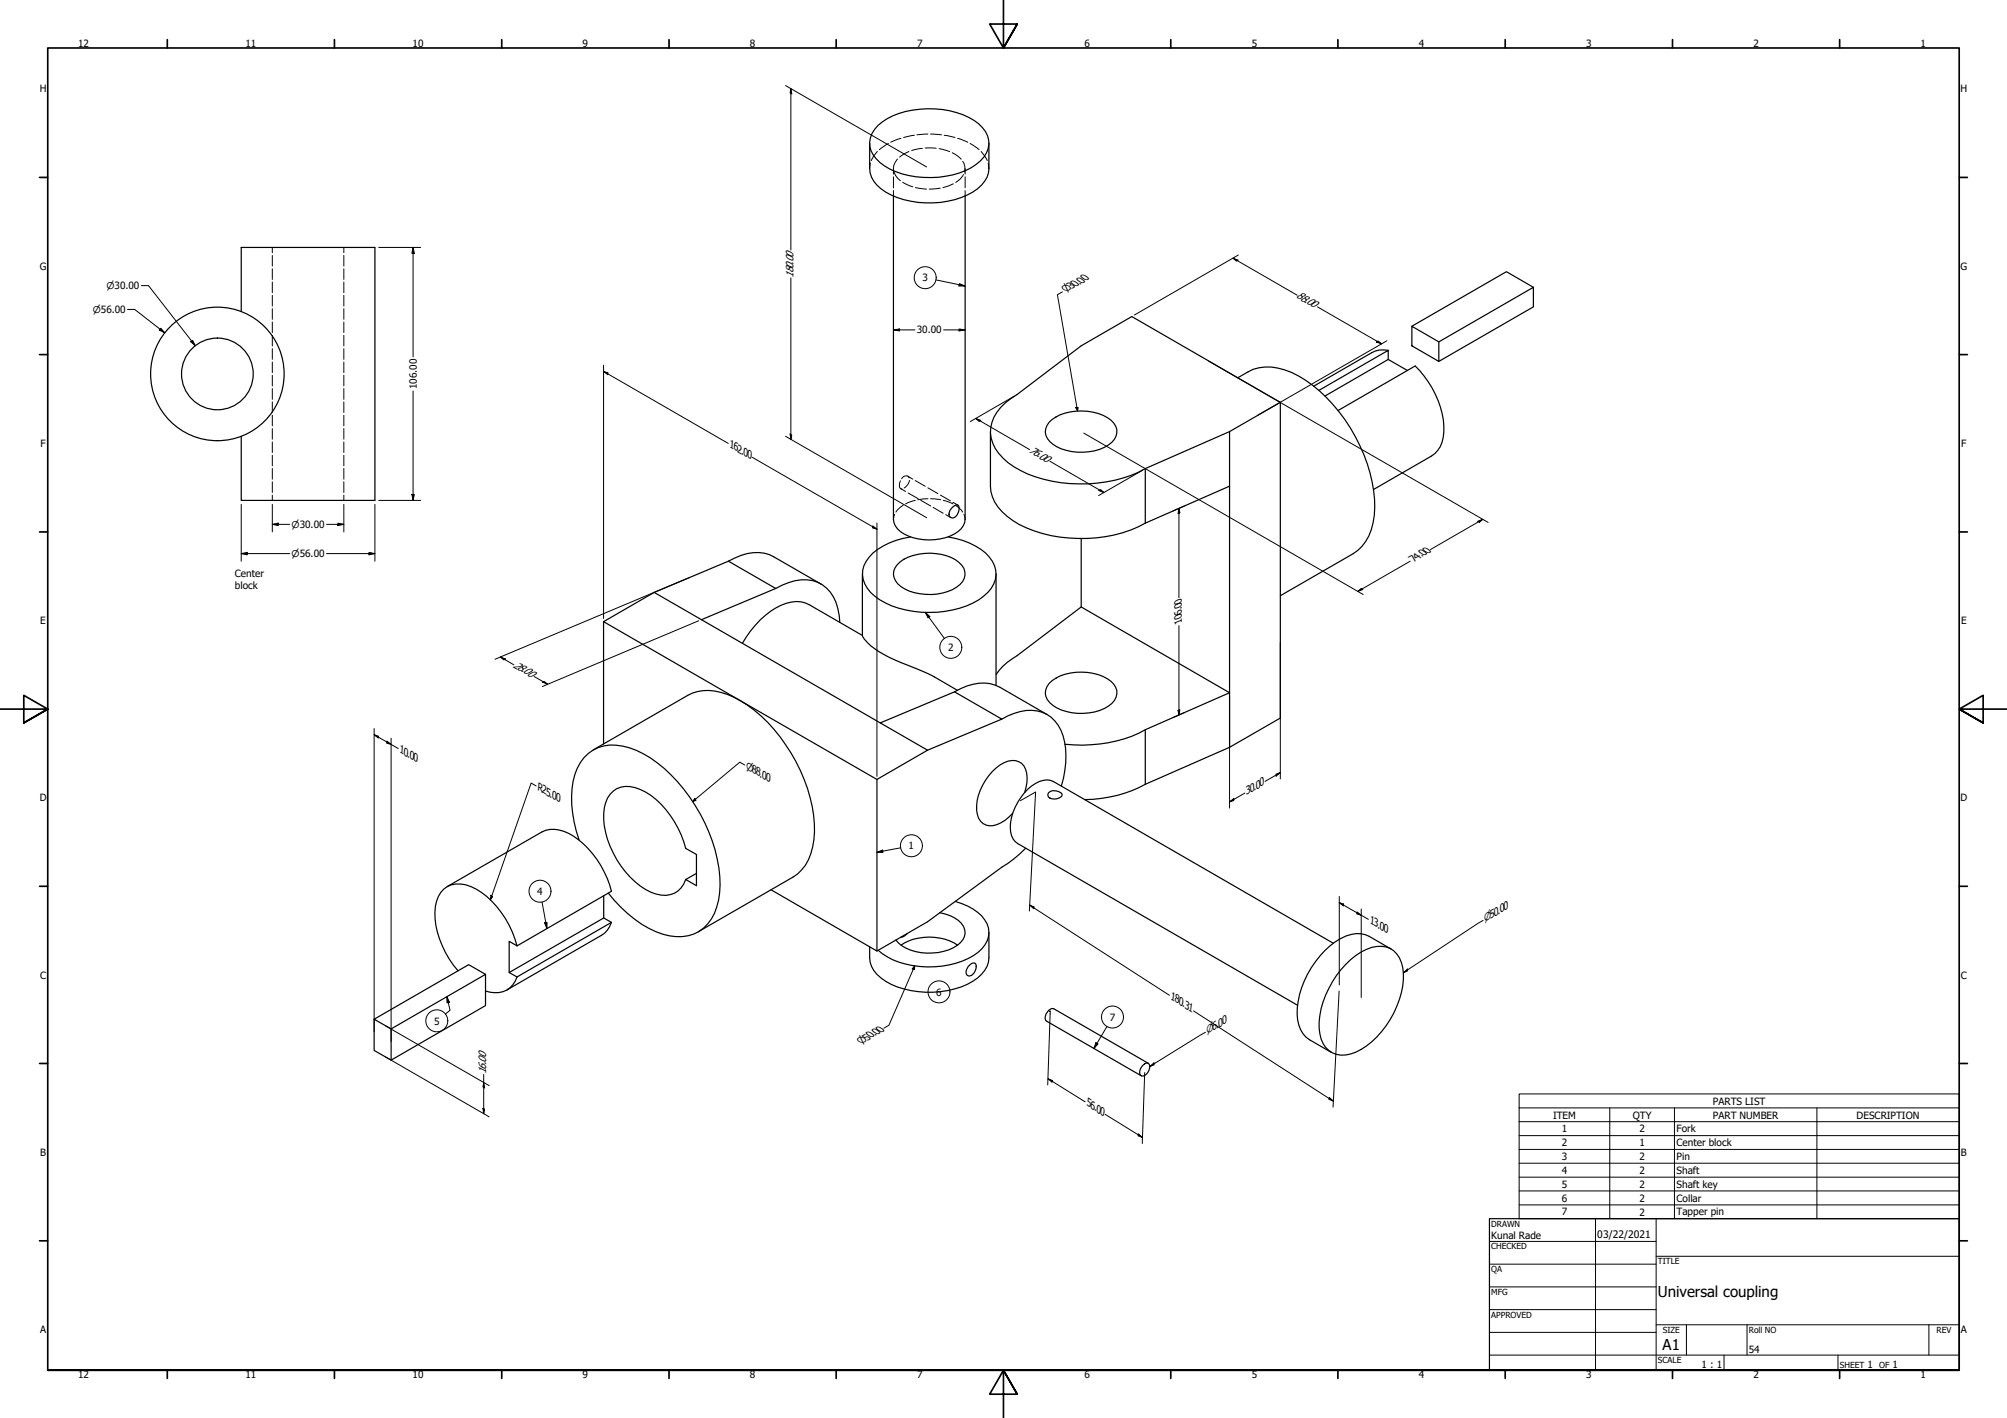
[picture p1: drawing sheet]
<svg xmlns="http://www.w3.org/2000/svg" width="841mm" height="594mm" viewBox="0 0 841 594" stroke-linecap="round" stroke-linejoin="round" font-family="sans-serif">
<!-- layer: Hidden (ANSI) -->
<g fill="none" stroke="#000" stroke-width=".42">
<path d="M377.6 57.9l-4.3 1.7M383.2 56.7l-4.5 .9M388.8 56.2l-4.6 .3M390 56.2l4.5 .3M395.7 56.7l4.5 .9M401.3 57.9l4.2 1.7M364.7 68.4l-.3 2.2M367.7 63.5l-1.6 1.8-1 2M372.3 60.1l-3.8 2.6M374.4 70.6v2.3M374.4 74.1v4.6M374.4 79.9v2.2"/>
<path d="M374.6 72a6.8 6.8 0 0 0 2.7 3.7M376.1 66.6a6 6 0 0 0-1.7 4.2M378.3 76.4l4.2 1.9M380.9 63.5l-4 2.3M383.6 78.6l4.6 .6M386.5 62.1l-4.5 1M387.7 62l4.6 .1M393.5 62.3l4.5 1.2M394 78.8l-4.6 .4M399 64l3.8 2.7M399.5 77l-4.3 1.6M403.4 67.6a5.2 5.2 0 0 1 .8 4.4"/>
<path d="M403.7 73.1a8.1 8.1 0 0 1-3.2 3.3M404.4 70.6v2.3M404.4 74.1v4.6M404.4 79.9v2.2M406.5 60.1l3.8 2.6M411.2 63.5l2.5 3.8M414.1 68.4l.3 2.2M114.1 103.7v2.2M114.1 107v4.5M114.1 112.6v4.5M114.1 118.1v4.6M144.1 103.7v2.2"/>
<path d="M144.1 107v4.5M144.1 112.6v4.5M144.1 118.1v4.6M114.1 123.7v4.5M114.1 129.3v4.5M114.1 134.9v4.5M144.1 123.7v4.5M144.1 129.3v4.5M144.1 134.9v4.5M114.1 140.5v4.4M114.1 146.1v4.4M114.1 151.7v4.4"/>
<path d="M114.1 157.2v4.5M144.1 140.5v4.4M144.1 146.1v4.4M144.1 151.7v4.4M144.1 157.2v4.5M114.1 162.8v4.5M114.1 168.4v4.4M114.1 174v4.4M114.1 179.5v4.5M144.1 162.8v4.5M144.1 168.4v4.4M144.1 174v4.4"/>
<path d="M144.1 179.5v4.5M114.1 185.1v4.5M114.1 190.7v4.5M114.1 196.3v4.5M144.1 185.1v4.5M144.1 190.7v4.5M144.1 196.3v4.5M380.4 199.5l2.1 1.3M114.1 201.8v4.5M114.1 207.4v2.2M144.1 201.8v4.5M144.1 207.4v2.2"/>
<path d="M374.9 215.5l-.5 2.1M377.3 201.5a2.47 2.47 0 0 0 .4 3.3h.3M377.4 204.7l2.1 1.2M378.5 211.6l-1.2 .9-1.9 2M380.6 206.5l4.1 2.5M381 200.3a1.73 1.73 0 0 0-1.7-.9 1.73 1.73 0 0 0-1.5 1.2M381.1 201.3a4.8 4.8 0 0 1-2.2 3.1M383.5 209.6l-4 1.5M383.5 201.3l4.2 2.4M385.8 209.6l4.2 2.4M388.8 204.4l4.2 2.4M388.9 209l-4.3 .4"/>
<path d="M390 209l4.2 .4M391 212.6l4.2 2.4M394.1 207.4l4.2 2.4M395.3 209.6l4.1 1.5M396.3 215.6l2.1 1.2M399.3 210.4l2.1 1.2M400.3 211.6l2.5 2 .6 .9M403.9 215.5l.5 2.1"/>
</g>
<!-- layer: Visible (ANSI) -->
<g fill="none" stroke="#000" stroke-width=".51">
<path d="M364.4 60v10.6a12 12 0 0 0 6.8 9.9 38.9 38.9 0 0 0 36.4 0 12.3 12.3 0 0 0 6.8-9.9v-10.6M367.9 52.6a31.2 31.2 0 0 1 20.7-7 33.9 33.9 0 0 1 21.5 6.3 9.7 9.7 0 0 1 .8 15.4 30.9 30.9 0 0 1-20.7 7.1 32.9 32.9 0 0 1-21.5-6.3 9.7 9.7 0 0 1-.8-15.5zM374.4 82.1v135.5a8.5 8.5 0 0 0 6.2 7 23 23 0 0 0 20.9-1.9 6.7 6.7 0 0 0 2.9-5.1v-135.5M101.1 130.5v-26.8h56v105.9h-56v-26.7M591.6 136.7l11.3 6.5v8.2l-11.3-6.5zM642.6 120.4l-11.3-6.6-39.7 22.9M518.7 158.3a20 20 0 0 1 14-4.5 39.5 39.5 0 0 1 23.1 12.7 69.3 69.3 0 0 1 20.3 46.2 23.5 23.5 0 0 1-7.1 17.9l-2 1.4-30.5 17.6M581.7 150.6v-3.8l-29 16.7M581.7 146.8a9.8 9.8 0 0 0-6.8 .9l-24.4 14.1M589.8 155.2l-8.1-4.6-26.5 15.3M602.9 143.2l39.7-22.8v8.2l-39.7 22.8M439.6 176.9a20.2 20.2 0 0 1 18.5-4.2 13.2 13.2 0 0 1 9.5 5.9 6.2 6.2 0 0 1-3.1 7.8 22.8 22.8 0 0 1-23.2-.2 5.9 5.9 0 0 1-1.7-9.3z"/>
<path d="M536.5 168.6l-21.3 12.2v22.9M560.7 172l32.3-18.7a39 39 0 0 1 12 27.7 11.6 11.6 0 0 1-5.1 10l-24.3 14.1M415 180.8v22.9a16.4 16.4 0 0 0 7 12.6 48.9 48.9 0 0 0 29.7 9.3 54.3 54.3 0 0 0 28.2-6.4M479.9 196.3a59.3 59.3 0 0 1-52.4 .8 20.3 20.3 0 0 1-12.5-15.7 16.8 16.8 0 0 1 8.6-14.4l29.5-22.1 21.2-12.3 62.2 36v132.2l-21.3 12.3v-22.9l-35.3 15.5M515.2 180.8l-35.3 15.5v22.9M398.8 212.9a2.28 2.28 0 0 1 2.8-1.1 4.1 4.1 0 0 1-2.4 5.2 1.87 1.87 0 0 1-1.6-1.2 1.87 1.87 0 0 1 .5-2zM515.2 203.7v86.5l-62.1-35.9v-28.6M515.2 203.7l-35.3 15.5M305.2 235.1a20.9 20.9 0 0 1 17.1-2.8l21.7 12.4M305.2 235.1l-31.1 13.1M305.2 235.1l19.9 11.4M376 236.6a19.6 19.6 0 0 1 16.1-4.7 14.8 14.8 0 0 1 11.8 6.3 6.2 6.2 0 0 1-3.1 7.8 22.7 22.7 0 0 1-23.2-.2 6 6 0 0 1-1.6-9.2z"/>
<path d="M381.5 225a29.2 29.2 0 0 0-17.3 8.4 10.4 10.4 0 0 0 .6 14.8 32.9 32.9 0 0 0 21.3 8.3 42.1 42.1 0 0 0 24-5.2 13 13 0 0 0 7.2-12.4 15.2 15.2 0 0 0-8.6-10.1 33.7 33.7 0 0 0-11.4-3.8M293.9 259.6l-19.8-11.4-21.2 12.2M293.9 259.6l75 43.3M325.1 246.5a20.5 20.5 0 0 1 17.5-2.6 15.2 15.2 0 0 1 8.5 11.1l.8 5.8M325.1 246.5l-31.2 13.1M361.4 240.4v26.1a12.1 12.1 0 0 0 5.2 5.3 94.6 94.6 0 0 0 19.8 9.3l3.9 1.8 10.9 6.3M417.4 240.4v46.8M453.1 254.3l-27 20.4a25.5 25.5 0 0 0-8.7 7.9M361.4 266.2l-22.3-12.9a12.7 12.7 0 0 0-11.8 .3 37.4 37.4 0 0 0-16.2 15.9M400 289.8l19.8 11.5-31.1 13M400 289.8a20.9 20.9 0 0 1 17.1-2.7l21.7 12.3M400 289.8l-31.1 13.1"/>
<path d="M439.6 286.4a20.2 20.2 0 0 1 18.5-4.3 13.2 13.2 0 0 1 9.5 5.9 6.2 6.2 0 0 1-3.1 7.8 22.8 22.8 0 0 1-23.2-.2 5.9 5.9 0 0 1-1.7-9.2zM248.6 314.2l39.6-22.9a20.5 20.5 0 0 1 19.3 .8 65.5 65.5 0 0 1 29.5 34.5 50.3 50.3 0 0 1 3.6 28.2 18.1 18.1 0 0 1-8.4 12.7l-39.6 22.9M252.9 311.7v-51.3l114.6 66.2v71.8l-44.4-25.6M368.9 302.9l19.8 11.4-21.2 12.3M419.8 301.3a20.9 20.9 0 0 1 17-2.9 15.2 15.2 0 0 1 9.3 12.3 38.8 38.8 0 0 1-1.3 18.6M479.9 305.7a57.4 57.4 0 0 1-33.6 6.1M479.9 305.7v22.9M515.2 313.1l-35.3 15.5M429.4 332a13.3 13.3 0 0 0-.3-11.1 6.2 6.2 0 0 0-8.3-1.4 22.9 22.9 0 0 0-11.5 20.1 6.2 6.2 0 0 0 3.4 5.9 6.2 6.2 0 0 0 6.7-.8l1.7-1 3.3-3M439.3 332.3a3.9 3.9 0 0 1 5.8 .7 3.6 3.6 0 0 1-5.9 .4zM479.9 328.6a53.2 53.2 0 0 1-25.4 6.4M242.7 352a45.3 45.3 0 0 1-1.8-27.6 16.3 16.3 0 0 1 20-11.8 43.9 43.9 0 0 1 23 14.9 68.7 68.7 0 0 1 17.9 43.2 24.6 24.6 0 0 1-6.9 18.1 18.7 18.7 0 0 1-20.1 1.5 52.4 52.4 0 0 1-19.9-16.1"/>
<path d="M429.8 355.4a47.2 47.2 0 0 1-10 7.9l-31.1 22.9-21.2 12.2M187.4 371.4l39.6-22.8a12.7 12.7 0 0 1 13.4 1.8 39.8 39.8 0 0 1 15.8 23l-39.5 22.9M253 375.3v9.3l-39.6 22.9M291.8 365.9l-4.5 2.6 4.5 2.6v-13.1l-4.5-2.6a39.5 39.5 0 0 0-16.8-23.6 11.9 11.9 0 0 0-13.5-.4 14 14 0 0 0-4 12 38.3 38.3 0 0 0 19.7 30.4 10.3 10.3 0 0 0 12.7-1.8l1.9-3.5M400.3 377.7a20.6 20.6 0 0 1 13.3 9.4 9.8 9.8 0 0 1-3.8 11.9 37.8 37.8 0 0 1-35.7 3.1l-4.3-2.5-1.8-1.5M216.7 396.3l-3.3-1.9v13.1l3.3 1.8M216.7 396.3a39.6 39.6 0 0 0-17.1-23.8 12.6 12.6 0 0 0-12.1-1.1 12.1 12.1 0 0 0-5.3 10.8 37.9 37.9 0 0 0 9.8 24.6M253 384.6l3.2 1.8-39.5 22.9M256.2 386.4a9.7 9.7 0 0 1-4.2 5.5l-39.6 22.9M377.6 396a22.5 22.5 0 0 1 23.7 0M380.2 391.1a3.6 3.6 0 0 1-2.6 1.5M393.8 382.4a14 14 0 0 1 9.9 5.7 5.9 5.9 0 0 1-2.5 7.9 22.9 22.9 0 0 1-23.3 .2l-2.5-2.4"/>
<path d="M414.4 390.7v10.6a12.3 12.3 0 0 1-6.8 9.8 38.4 38.4 0 0 1-36.4 0 12.1 12.1 0 0 1-6.8-9.8v-4.6M558.7 395.2l-117.2-67.8a8.7 8.7 0 0 0-9.2 1.9 23.1 23.1 0 0 0-8.8 19.1 6.5 6.5 0 0 0 3 5l117.3 67.8M582.9 397.6l-9.2-5.3a12.1 12.1 0 0 0-11.9 .9 38.5 38.5 0 0 0-18.2 31.6 12.4 12.4 0 0 0 5.1 10.8l9.2 5.3M203.5 408.2l-39.6 22.9-7.1-4.1v13.1l7.1 4.1 39.6-22.9v-13.1l-7.1-4.1-39.6 22.9M216.7 409.3a9.2 9.2 0 0 1-11.3 6.4l-1.9-.5M405.8 404.8a2.05 2.05 0 0 1 2.9-1 4 4 0 0 1-2.4 5.1 2.04 2.04 0 0 1-1.6-1.6 2.04 2.04 0 0 1 .8-2zM563.9 404a21.2 21.2 0 0 1 15-7.5 9.5 9.5 0 0 1 8.9 8.9 36.7 36.7 0 0 1-10.8 29 21.9 21.9 0 0 1-15.1 7.7 9.7 9.7 0 0 1-8.8-9 32.6 32.6 0 0 1 5.3-21.8l1.6-2.6zM163.9 431.1v13.1M479 446.2a1.6 1.6 0 0 1 2.5-.4 3.7 3.7 0 0 1-3.2 5 2.97 2.97 0 0 1 .7-4.6zM481.2 445.5l-39.6-22.9a3.6 3.6 0 0 0-3.6 4.1l.6 1.1 39.6 22.9"/>
<circle cx="91.1" cy="156.7" r="15"/>
<circle cx="91.1" cy="156.7" r="28"/>
</g>
<!-- layer: Symbol (ANSI) -->
<g fill="none" stroke="#000" stroke-width=".42">
<path d="M392.2 117.3l12.2 2.6M402.1 118.8l2.3 1.1-2.6-.1zM387.8 256.6l1.8 1.7-.7 .6zM387.8 256.6l8 11M367.5 357.1l2.3-1 .2 1zM377.4 355.2l-9.9 1.9M227.1 377.9l2.1 11.1M228.2 386.6l1-.1v2.5zM187.3 417.6l1 2.3-1 .3zM187.3 417.6l1.3 5.7-2 1.6M459.2 436.9l.9 .5-1.7 1.9zM463.9 430.1l-5.5 9.2"/>
<path d="M636.6 464.2v-5.9h184.4v5.9M636.6 464.2h184.4v5.7M636.6 464.2v46.4h184.4v-40.7M636.6 469.9h184.4M636.6 475.8h184.4M674.6 464.2v46.4M701.7 464.2v46.4M761.4 464.2v46.4M636.6 481.6h184.4M636.6 487.3h184.4M636.6 493.2h184.4M636.6 499h184.4"/>
<path d="M636.6 504.8h184.4"/>
<circle cx="387.7" cy="116.3" r="4.6"/>
<circle cx="398.4" cy="271.2" r="4.6"/>
<circle cx="381.9" cy="354.3" r="4.6"/>
<circle cx="226.3" cy="373.4" r="4.6"/>
<circle cx="393.5" cy="415.5" r="4.6"/>
<circle cx="183" cy="427.7" r="4.6"/>
<circle cx="466.2" cy="426.1" r="4.6"/>
</g>
<!-- layer: Border (ANSI) -->
<g fill="none" stroke="#000" stroke-width=".7">
<path d="M70.1 16.6v3.5M140.1 16.6v3.5M210.2 16.6v3.5M280.4 16.6v3.5M350.4 16.6v3.5M420.5 .1v20l-5.8-10h11.6l-5.8 10 5.8-10M490.6 16.6v3.5M560.6 16.6v3.5M630.7 16.6v3.5M700.8 16.6v3.5M770.9 16.6v3.5M16.6 74.3h3.4"/>
<path d="M821 74.3h3.4M16.6 148.6h3.4M821 148.6h3.4M16.6 222.9h3.4M821 222.9h3.4M0 297.1h20l-10-5.8v11.6l10-5.8-10 5.8M841 297.1h-20l10-5.8v11.6l-10-5.8 10 5.8M16.6 371.3h3.4M821 371.3h3.4M16.6 445.6h3.4M821 445.6h3.4M16.6 519.8h3.4"/>
<path d="M821 519.8h3.4M20 574.1v-554h801v554h-801h801M70.1 574.1v3.4M140.1 574.1v3.4M210.2 574.1v3.4M280.4 574.1v3.4M350.4 574.1v3.4M490.6 574.1v3.4M560.6 574.1v3.4M630.7 574.1v3.4M700.8 574.1v3.4M770.9 574.1v3.4"/>
<path d="M426.3 584.1l-5.8-10 5.8 10h-11.6l5.8-10v20"/>
</g>
<!-- layer: Title (ANSI) -->
<g fill="none" stroke="#000" stroke-width=".42">
<path d="M668.6 510.6v63.5M694 510.6v63.5M624.1 520.1h69.9M624.1 529.6h69.9M624.1 539.2h69.9M694 526.3h127M624.1 548.7h69.9M624.1 558.2h69.9M694 555h127M706.7 555v12.7M732.1 555v12.7M808.3 555v12.7"/>
<path d="M624.1 567.7h196.9M722.4 567.7v6.4M770.2 567.7v6.4"/>
</g>
<path d="M624.1 510.6h196.9v63.5h-196.9z" fill="none" stroke="#000" stroke-width=".51"/>
<!-- layer: Dimension (ANSI) -->
<g fill="none" stroke="#000" stroke-width=".42">
<path d="M329.2 35.8l59.1 34.1M331.4 37.1l.4 2.2-.7-.3zM331.4 37.1v67.6M59.2 119.7h3l19.7 25.2M158.7 103.7h17.6M173.1 103.7l.5 2.4h-1zM173.1 103.7v45.8M331.4 116.4v67.7M516.7 108.2l2.1 .8-.7 .4zM516.7 108.2l26.9 15.5M518.9 106.8l-43.5 25.2M53.5 129.6h3l12.5 9.8"/>
<path d="M67.4 137.5l1.6 1.9-2.3-1.1zM374.4 138.2l2.5-.4v.9zM374.4 138.2h9M395.4 138.2h9M401.9 137.8l2.5 .4-2.5 .5zM445.2 122.3l-2.1 1.2 8.4 48.7M552.1 128.6l26.8 15.5M79.9 143.2l.8-.6 1.2 2.3zM252.9 155.6l1.8 .6v.8zM252.9 155.6l52.3 30.2M252.9 153v106.1M506.5 151.3l117.1 67.6"/>
<path d="M576.8 143.3l.7-.5 1.4 1.3zM581.2 142.8l-54.2 31.2M173.1 163.8v45.8M408.9 175.3l2.1 .8-.7 .5zM408.9 175.3l22.6 13.1M425.1 166l-18.5 10.6M450.8 170.8l1-.1-.3 1.5zM315.3 191.6l52.2 30.1M329.2 182.8l59.1 34.1M331.1 181.8l.7 .5-.4 1.8zM440 193.3l22.6 13M454.2 181.5l117 67.6"/>
<path d="M478.8 197l-18.4 10.6M101.1 211.3v23.8M114.1 219.7l2.5-.5v1zM114.1 219.7h7.3M114.1 211.3v11.6M136.8 219.7h7.3M141.6 219.2l2.5 .5-2.5 .5zM144.1 211.3v11.6M157.1 211.3v23.8M158.7 209.6h17.6M172.6 207.2h1l-.5 2.4zM367.5 219.1v106.2"/>
<path d="M460.5 205.5l.7-.4 1.4 1.2zM494 213l.4 1.9-.8 .3zM494 213v37.4M496.3 212l-4.8 2.1M619.2 218.4l2.1-.8-1.3 1.2zM621.3 217.6l-21.9 12.6M101.1 231.9l2.5-.5v1zM101.1 231.9h20.3M136.8 231.9h20.3M154.6 231.4l2.5 .5-2.5 .5zM365.7 220.3l1.8 1.4-1.8-.6zM590.9 235.1l-21.9 12.6"/>
<path d="M288.6 242.1l-81.1 34.1M569 247.7l1.4-1.2 .7 .5zM209.7 275.2l2.1 .9-.7 .4zM209.7 275.2l5.6 3.3M292.8 260.1l-65.5 27.5M494 262.1v37.5M536.5 269.1v57.2M223.8 283.4l5.7 3.3M227.4 285.8l.7-.3 1.4 1.2zM493.6 297.7l.8-.4-.4 2.3zM496.3 298.5l-4.8 2.1M515.2 291.6v47"/>
<path d="M156.8 307.8l1.8 .7v.7zM156.8 307.8l10.1 5.8M156.8 305.2v127M162.1 310.5l1.8 1.4-1.8-.6zM163.9 309.3v127M224.7 329.3l-2.1-1.2-17.1 48.9M291.1 334.5l.6 .8-1.4 .5zM312.1 320.5l-2.1-1.2-19.7 16.5M427.6 335.4l6.4-3.6-2.6 49.9M515.2 336l1.8-1.4v.8zM521.7 332.3l-6.5 3.7M534.7 324.3l1.8-.6-1.8 1.5z"/>
<path d="M536.5 323.7l-6.4 3.7M205.7 375.1l.7 .6-.9 1.3zM431.5 379.2l1.8 .8-.1 .7zM431.5 379.2l58.5 37.8M561.2 378.2l1.8 .5v.9zM561.2 378.2l12.2 7M561.2 375.6v37.1M568.6 382.1l1.8 1.3-1.8-.5zM570.4 380.8v37.1M621.5 385.6l-33.4 22M383.3 404.7l-.1 1.4-1-.1zM383.3 404.7l-10.8 24.8-2.1 1.3"/>
<path d="M561.1 415.2l-2.5 48.6M588.1 407.6l1.7-1.6 .1 .8zM161.5 429.7l43.5 25.1M439.7 423.7l.4-.2-1.1 31M500.1 423.5l58.6 37.8M505.1 432.5l-23.3 14.3M161.5 442.8l43.5 25.1M202.7 453.6l.4 2.2-.7-.4zM202.7 450.1v16.5M439.2 452l1.7 .7v.7zM439.2 452l15.5 9.6M479.7 449.4l-1 29.7"/>
<path d="M481.8 446.8l1.8-1.5v.8zM557 459.8l1.7 1.5-1.7-.7zM202.4 464.3l.7 .4-.4 1.9zM463.2 466.9l15.5 9.6M477 475l1.7 1.5-1.8-.7z"/>
</g>
<g fill="#000">
<path d="M331.4 37.1l.4 2.2-.7-.3z" fill-rule="evenodd"/>
<path d="M173.1 103.7l.5 2.4h-1z" fill-rule="evenodd"/>
<path d="M516.7 108.2l2.1 .8-.7 .4z" fill-rule="evenodd"/>
<path d="M67.4 137.5l1.6 1.9-2.3-1.1z" fill-rule="evenodd"/>
<path d="M374.4 138.2l2.5-.4v.9z" fill-rule="evenodd"/>
<path d="M401.9 137.8l2.5 .4-2.5 .5z" fill-rule="evenodd"/>
<path d="M79.9 143.2l.8-.6 1.2 2.3z" fill-rule="evenodd"/>
<path d="M252.9 155.6l1.8 .6v.8z" fill-rule="evenodd"/>
<path d="M576.8 143.3l.7-.5 1.4 1.3z" fill-rule="evenodd"/>
<path d="M408.9 175.3l2.1 .8-.7 .5z" fill-rule="evenodd"/>
<path d="M450.8 170.8l1-.1-.3 1.5z" fill-rule="evenodd"/>
<path d="M331.1 181.8l.7 .5-.4 1.8z" fill-rule="evenodd"/>
<path d="M114.1 219.7l2.5-.5v1z" fill-rule="evenodd"/>
<path d="M172.6 207.2h1l-.5 2.4z" fill-rule="evenodd"/>
<path d="M460.5 205.5l.7-.4 1.4 1.2z" fill-rule="evenodd"/>
<path d="M494 213l.4 1.9-.8 .3z" fill-rule="evenodd"/>
<path d="M619.2 218.4l2.1-.8-1.3 1.2z" fill-rule="evenodd"/>
<path d="M101.1 231.9l2.5-.5v1z" fill-rule="evenodd"/>
<path d="M141.6 219.2l2.5 .5-2.5 .5z" fill-rule="evenodd"/>
<path d="M154.6 231.4l2.5 .5-2.5 .5z" fill-rule="evenodd"/>
<path d="M365.7 220.3l1.8 1.4-1.8-.6z" fill-rule="evenodd"/>
<path d="M569 247.7l1.4-1.2 .7 .5z" fill-rule="evenodd"/>
<path d="M209.7 275.2l2.1 .9-.7 .4z" fill-rule="evenodd"/>
<path d="M227.4 285.8l.7-.3 1.4 1.2z" fill-rule="evenodd"/>
<path d="M493.6 297.7l.8-.4-.4 2.3z" fill-rule="evenodd"/>
<path d="M156.8 307.8l1.8 .7v.7z" fill-rule="evenodd"/>
<path d="M162.1 310.5l1.8 1.4-1.8-.6z" fill-rule="evenodd"/>
<path d="M291.1 334.5l.6 .8-1.4 .5z" fill-rule="evenodd"/>
<path d="M515.2 336l1.8-1.4v.8z" fill-rule="evenodd"/>
<path d="M534.7 324.3l1.8-.6-1.8 1.5z" fill-rule="evenodd"/>
<path d="M205.7 375.1l.7 .6-.9 1.3z" fill-rule="evenodd"/>
<path d="M431.5 379.2l1.8 .8-.1 .7z" fill-rule="evenodd"/>
<path d="M561.2 378.2l1.8 .5v.9z" fill-rule="evenodd"/>
<path d="M568.6 382.1l1.8 1.3-1.8-.5z" fill-rule="evenodd"/>
<path d="M383.3 404.7l-.1 1.4-1-.1z" fill-rule="evenodd"/>
<path d="M588.1 407.6l1.7-1.6 .1 .8z" fill-rule="evenodd"/>
<path d="M202.7 453.6l.4 2.2-.7-.4z" fill-rule="evenodd"/>
<path d="M439.2 452l1.7 .7v.7z" fill-rule="evenodd"/>
<path d="M481.8 446.8l1.8-1.5v.8z" fill-rule="evenodd"/>
<path d="M202.4 464.3l.7 .4-.4 1.9z" fill-rule="evenodd"/>
<path d="M477 475l1.7 1.5-1.8-.7z" fill-rule="evenodd"/>
<path d="M557 459.8l1.7 1.5-1.7-.7z" fill-rule="evenodd"/>
</g>
<!-- layer: Symbol (ANSI) -->
<g fill="#000">
<path d="M402.1 118.8l2.3 1.1-2.6-.1z" fill-rule="evenodd"/>
<path d="M387.8 256.6l1.8 1.7-.7 .6z" fill-rule="evenodd"/>
<path d="M367.5 357.1l2.3-1 .2 1z" fill-rule="evenodd"/>
<path d="M228.2 386.6l1-.1v2.5z" fill-rule="evenodd"/>
<path d="M187.3 417.6l1 2.3-1 .3z" fill-rule="evenodd"/>
<path d="M459.2 436.9l.9 .5-1.7 1.9z" fill-rule="evenodd"/>
</g>
<g font-size="6.3">
<text x="694.8" y="543.5">Universal coupling</text>
<text x="696.7" y="565.6">A1</text>
</g>
<text font-size="4.9" x="214.8" y="279.3" transform="rotate(30 214.8 279.3)">28.00</text>
<g font-size="4.7">
<text x="332.5" y="116.4" transform="rotate(-90 332.5 116.4)">180.00</text>
<text x="543.1" y="124.6" transform="rotate(30 543.1 124.6)">88.00</text>
<text x="305.7" y="187.3" transform="rotate(30 305.7 187.3)">162.00</text>
<text x="431" y="189.3" transform="rotate(30 431 189.3)">76.00</text>
<text x="592.6" y="235.4" transform="rotate(-30 592.6 235.4)">74.00</text>
<text x="167.4" y="315.2" transform="rotate(30 167.4 315.2)">10.00</text>
<text x="225.2" y="330.9" transform="rotate(30 225.2 330.9)">R25.00</text>
<text x="522.2" y="333.2" transform="rotate(-30 522.2 333.2)">30.00</text>
<text x="574" y="386.8" transform="rotate(30 574 386.8)">13.00</text>
<text x="203.8" y="450.1" transform="rotate(-90 203.8 450.1)">16.00</text>
</g>
<g font-size="4.6">
<text x="490.5" y="418.6" transform="rotate(33 490.5 418.6)">180.31</text>
<text x="455.2" y="463.1" transform="rotate(32 455.2 463.1)">56.00</text>
</g>
<text font-size="4.5" x="495.2" y="261" transform="rotate(-90 495.2 261)">106.00</text>
<g font-size="4.4">
<text x="446.8" y="122.5" transform="rotate(-30 446.8 122.5)">⌀30.00</text>
<text x="312.7" y="322" transform="rotate(30 312.7 322)">⌀88.00</text>
<text x="622" y="386.4" transform="rotate(-30 622 386.4)">⌀50.00</text>
<text x="361.1" y="437.4" transform="rotate(-30 361.1 437.4)">⌀50.00</text>
<text x="505.7" y="433.4" transform="rotate(-30 505.7 433.4)">⌀6.00</text>
</g>
<text font-size="4.3" x="669.4" y="518.6">03/22/2021</text>
<g font-size="4.2">
<text x="32.8" y="19.7">12</text>
<text x="102.8" y="19.7">11</text>
<text x="172.9" y="19.7">10</text>
<text x="244.2" y="19.7">9</text>
<text x="314.3" y="19.7">8</text>
<text x="384.3" y="19.7">7</text>
<text x="454.4" y="19.7">6</text>
<text x="524.5" y="19.7">5</text>
<text x="594.6" y="19.7">4</text>
<text x="664.7" y="19.7">3</text>
<text x="734.8" y="19.7">2</text>
<text x="804.8" y="19.7">1</text>
<text x="16.6" y="38.7">H</text>
<text x="821.5" y="38.7">H</text>
<text x="16.7" y="113">G</text>
<text x="821.5" y="113">G</text>
<text x="386.5" y="117.9">3</text>
<text x="384.2" y="139.5">30.00</text>
<text x="174.6" y="163" transform="rotate(-90 174.6 163)">106.00</text>
<text x="17" y="187.2">F</text>
<text x="821.8" y="187.2">F</text>
<text x="98.4" y="241.6">Center</text>
<text x="98.4" y="246.6">block</text>
<text x="16.9" y="261.5">E</text>
<text x="821.8" y="261.5">E</text>
<text x="397.3" y="272.8">2</text>
<text x="16.6" y="335.7">D</text>
<text x="821.5" y="335.7">D</text>
<text x="380.7" y="355.8">1</text>
<text x="225.1" y="374.9">4</text>
<text x="16.8" y="410">C</text>
<text x="821.7" y="410">C</text>
<text x="392.3" y="417.1">6</text>
<text x="181.9" y="429.2">5</text>
<text x="465" y="427.6">7</text>
<text x="717.8" y="462.8">PARTS LIST</text>
<text x="650.8" y="468.6">ITEM</text>
<text x="684.2" y="468.6">QTY</text>
<text x="717.8" y="468.6">PART NUMBER</text>
<text x="778" y="468.6">DESCRIPTION</text>
<text x="654.4" y="474.4">1</text>
<text x="687" y="474.4">2</text>
<text x="702.6" y="474.4">Fork</text>
<text x="16.8" y="484.2">B</text>
<text x="654.4" y="480.2">2</text>
<text x="687" y="480.2">1</text>
<text x="702.6" y="480.2">Center block</text>
<text x="821.7" y="484.2">B</text>
<text x="654.4" y="486">3</text>
<text x="654.4" y="491.8">4</text>
<text x="687" y="486">2</text>
<text x="687" y="491.8">2</text>
<text x="702.6" y="486">Pin</text>
<text x="702.6" y="491.8">Shaft</text>
<text x="654.4" y="497.6">5</text>
<text x="687" y="497.6">2</text>
<text x="702.6" y="497.7">Shaft key</text>
<text x="654.4" y="503.4">6</text>
<text x="687" y="503.4">2</text>
<text x="702.6" y="503.5">Collar</text>
<text x="654.4" y="509.2">7</text>
<text x="687" y="509.2">2</text>
<text x="702.6" y="509.2">Tapper pin</text>
<text x="624.9" y="519.3">Kunal Rade</text>
<text x="16.8" y="558.5">A</text>
<text x="821.6" y="558.5">A</text>
<text x="732.9" y="566.9">54</text>
<text x="713" y="573.3">1 : 1</text>
<text x="782.5" y="573.2">1</text>
<text x="793.1" y="573.2">1</text>
<text x="32.8" y="577.5">12</text>
<text x="102.8" y="577.5">11</text>
<text x="172.9" y="577.5">10</text>
<text x="244.2" y="577.5">9</text>
<text x="314.3" y="577.5">8</text>
<text x="384.3" y="577.5">7</text>
<text x="454.4" y="577.5">6</text>
<text x="524.5" y="577.5">5</text>
<text x="594.6" y="577.5">4</text>
<text x="664.7" y="577.5">3</text>
<text x="734.8" y="577.5">2</text>
<text x="804.8" y="577.5">1</text>
</g>
<g font-size="3.9">
<text x="44.6" y="121.2">⌀30.00</text>
<text x="38.9" y="131.1">⌀56.00</text>
<text x="122.2" y="221.1">⌀30.00</text>
<text x="122.2" y="233.4">⌀56.00</text>
</g>
<g font-size="3.5">
<text x="624.9" y="513.9">DRAWN</text>
<text x="624.9" y="523.5">CHECKED</text>
<text x="624.9" y="533">QA</text>
<text x="694.8" y="529.6">TITLE</text>
<text x="624.9" y="542.5">MFG</text>
<text x="624.9" y="552">APPROVED</text>
<text x="696.8" y="558.4">SIZE</text>
<text x="732.9" y="558.5">Roll NO</text>
<text x="811.5" y="558.3">REV</text>
<text x="694.8" y="571.1">SCALE</text>
<text x="771" y="573.2">SHEET</text>
<text x="787.5" y="573.2">OF</text>
</g>
</svg>
